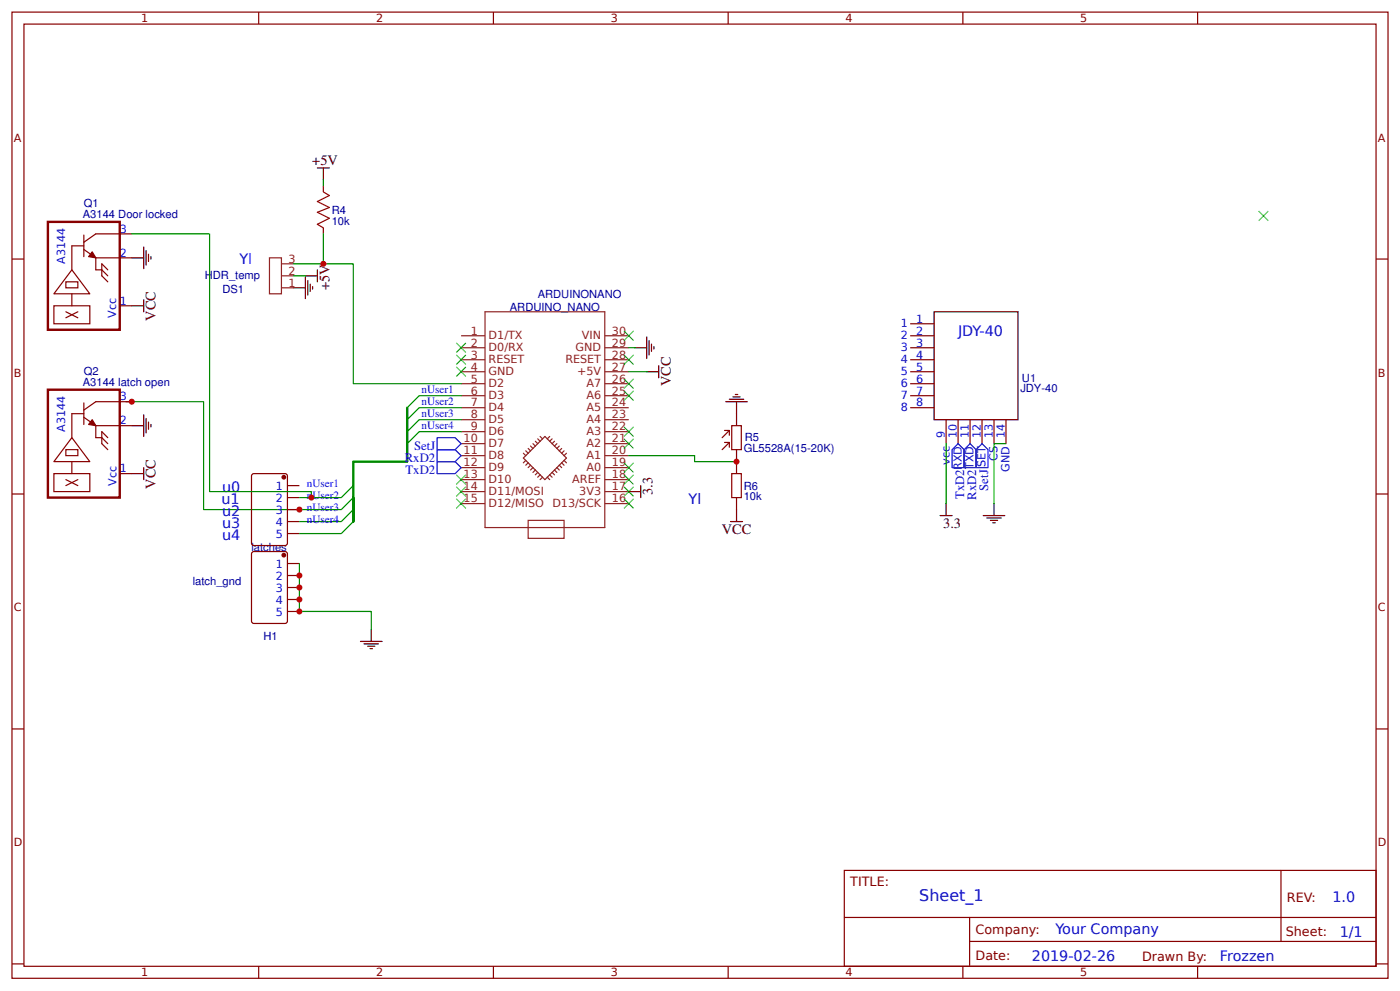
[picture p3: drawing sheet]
<svg xmlns="http://www.w3.org/2000/svg" width="309mm" height="219mm" viewBox="0 0 309 219" stroke-linecap="round" stroke-linejoin="round" font-family="sans-serif">
<g fill="none" stroke="#800" stroke-width=".26">
<path d="M2.6 2.7h304.1v213.2h-304.1zM5.3 5.3h298.7v208h-298.7zM57.1 2.7v2.6M109 2.7v2.6M160.9 2.7v2.6M212.7 2.7v2.6M264.6 2.7v2.6M2.6 57.2h2.7M15.9 59.6l3.9 5.2h-7.9zM18.5 55.1l2.7 1.8M18.5 51.9v4.7M18.5 54.3h-2.6v5.3"/>
<path d="M21.2 56.9h7.9M21.2 56.9v2.7h1.3l1.3 1.3M23.8 59.6l-1.3-1.4v2.7l1.3 1.3M29.1 51.6h-7.9l-2.7 1.9M71.4 41v1.4M71.4 50.3v1.3M304 57.2h2.7M11.9 67.5h7.9v4h-7.9zM14.6 62.2h2.6v1.3h-2.6zM14.6 68.8l2.6 1.3M15.9 64.8v2.7M17.2 68.8l-2.6 1.3"/>
<path d="M26.5 67.5h2.6M201.1 71.5h5.3M201.1 74.1h5.3M201.1 76.8h5.3M201.1 79.4h5.3M14.6 99.2h2.6v1.4h-2.6zM15.9 96.6l3.9 5.3h-7.9zM18.5 88.9v4.8M18.5 91.3h-2.6v5.3M18.5 92.1l2.7 1.9M21.2 94v2.6h1.3l1.3 1.3M21.2 94h7.9"/>
<path d="M23.8 96.6l-1.3-1.3v2.6l1.3 1.3M29.1 88.7h-7.9l-2.7 1.8M160.1 95h1v1.1M160.1 97.7h1v1M161.1 95l-1.6 1.6M161.1 97.7l-1.6 1.5M161.7 94h2.1v5.2h-2.1zM201.1 82h5.3M201.1 84.7h5.3M201.1 87.3h5.3M201.1 90h5.3M209 92.6v5.3"/>
<path d="M211.7 92.6v5.3M214.3 92.6v5.3M217 92.6v5.3M219.6 92.6v5.3M222.2 92.6v5.3M2.6 109h2.7M11.9 104.5h7.9v4h-7.9zM14.6 105.9l2.6 1.3M15.9 101.9v2.6M17.2 105.9l-2.6 1.3M26.5 104.5h2.6M55.6 104.8l.5-.3h6.9l.4 .3 .1 15.1-.3 .4-7.1 .1-.5-.3z"/>
<path d="M63.5 107.2h2.6M63.5 109.8h2.6M63.5 112.5h2.6M63.5 115.1h2.6M63.5 117.8h2.6M162.7 101.9v2.6M162.7 109.8v2.7M304 109h2.7M55.8 121.8l7.2-.1 .4 .3 .1 15.1-.3 .4-7.1 .1-.5-.3v-15zM63.5 124.4h2.6M63.5 127h2.6M63.5 129.7h2.6"/>
<path d="M63.5 132.3h2.6M63.5 135h2.6M2.6 160.9h2.7M304 160.9h2.7M186.5 192.1h117.5v21.2h-117.5zM283 192.1v15.7M2.6 212.8h2.7M57.1 213.3v2.6M109 213.3v2.6M160.9 213.3v2.6M186.6 202.5h117.3M212.7 213.3v2.6"/>
<path d="M214.2 207.8h89.7M214.2 202.5v10.6M264.6 213.3v2.6M304 212.8h2.7"/>
</g>
<g fill="none" stroke="#8d2323" stroke-width=".26">
<path d="M59.5 56.9h2.7v7.9h-2.7zM62.2 58.2h2.6M62.2 63.5h2.6M62.2 60.9h2.6M101.9 79.4h5.3M101.9 76.8h5.3M101.9 74.1h5.3M107.2 68.8h26.4v47.6h-26.4zM133.6 79.4h5.3M133.6 76.8h5.3M133.6 74.1h5.3M101.9 97.9h5.3"/>
<path d="M101.9 95.3h5.3M101.9 92.6h5.3M101.9 90h5.3M101.9 87.3h5.3M101.9 84.7h5.3M101.9 82h5.3M116.2 99.5l.5 .5M116.7 99l.5 .5M117.2 98.5l.5 .5M117.7 97.9l.6 .6M118.3 97.4l.5 .5M118.8 96.9l.5 .5"/>
<path d="M119.3 96.3l.6 .6M121.4 96.3l-.5 .6M122 96.9l-.6 .5M122.5 97.4l-.5 .5M123 97.9l-.5 .6M123.6 98.5l-.6 .5M124.1 99l-.5 .5M124.6 99.5l-.5 .5M133.6 97.9h5.3M133.6 95.3h5.3M133.6 92.6h5.3M133.6 90h5.3"/>
<path d="M133.6 87.3h5.3M133.6 84.7h5.3M133.6 82h5.3M101.9 108.5h5.3M101.9 105.9h5.3M101.9 103.2h5.3M101.9 100.6h5.3M101.9 111.2h5.3M115.6 101.1l4.8-4.8 4.7 4.8-4.7 4.8zM115.6 100l.6 .6M116.2 101.6l-.6 .6M116.7 114.9h7.9v3.9h-7.9z"/>
<path d="M116.7 102.2l-.5 .5M117.2 102.7l-.5 .5M117.7 103.2l-.5 .5M118.3 103.7l-.6 .6M118.8 104.3l-.5 .5M119.3 104.8l-.5 .5M119.9 105.3l-.6 .6M120.9 105.3l.5 .6M121.4 104.8l.6 .5M122 104.3l.5 .5M122.5 103.7l.5 .6M123 103.2l.6 .5"/>
<path d="M123.6 102.7l.5 .5M124.1 102.2l.5 .5M124.6 101.6l.5 .6M125.1 100l-.5 .6M133.6 108.5h5.3M133.6 105.9h5.3M133.6 103.2h5.3M133.6 100.6h5.3M133.6 111.2h5.3"/>
</g>
<g fill="#000" stroke="#3c3" stroke-width=".26">
<path d="M278.1 46.6l2.1 2.1zM278.1 48.7l2.1-2.1z"/>
<path d="M100.8 78.3l2.1 2.2zM102.9 78.3l-2.1 2.2z"/>
<path d="M100.8 75.7l2.1 2.1zM102.9 75.7l-2.1 2.1z"/>
<path d="M137.8 78.3l2.2 2.2zM140 78.3l-2.2 2.2z"/>
<path d="M137.8 73.1l2.2 2.1zM140 73.1l-2.2 2.1z"/>
<path d="M100.8 81l2.1 2.1zM102.9 81l-2.1 2.1z"/>
<path d="M137.8 96.9l2.2 2.1zM140 96.9l-2.2 2.1z"/>
<path d="M137.8 94.2l2.2 2.1zM140 94.2l-2.2 2.1z"/>
<path d="M137.8 86.3l2.2 2.1zM140 86.3l-2.2 2.1z"/>
<path d="M137.8 83.6l2.2 2.2zM140 83.6l-2.2 2.2z"/>
<path d="M100.8 107.4l2.1 2.2zM102.9 107.4l-2.1 2.2z"/>
<path d="M100.8 110.1l2.1 2.1zM102.9 110.1l-2.1 2.1z"/>
<path d="M100.8 104.8l2.1 2.1zM102.9 104.8l-2.1 2.1z"/>
<path d="M137.8 110.1l2.2 2.1zM140 110.1l-2.2 2.1z"/>
<path d="M137.8 107.4l2.2 2.2zM140 107.4l-2.2 2.2z"/>
<path d="M137.8 104.8l2.2 2.1zM140 104.8l-2.2 2.1z"/>
<path d="M137.8 102.2l2.2 2.1zM140 102.2l-2.2 2.1z"/>
</g>
<g fill="none" stroke="#000" stroke-width=".26">
<path d="M70.1 37.1h2.7M71.4 37.1v2.6M29.1 56.9h2.6M31.7 54.5v4.8M32.3 55.3v3.2M32.8 56.1v1.6M33.3 56.6v.6M70.1 59.6v2.6M29.1 67.5h2.6M31.7 66.2v2.6M64.8 63.5h2.7M67.5 60.9h2.6"/>
<path d="M67.5 61.1v4.8M68 61.9v3.2M68.5 62.7v1.6M69.1 63.3v.5M140.2 76.8h2.7M142.9 74.4v4.7M143.4 75.2v3.1M143.9 76v1.5M144.5 76.5v.5M206.4 68.8h18.5v23.8h-18.5zM29.1 94h2.6M31.7 91.6v4.7"/>
<path d="M32.3 92.4v3.1M32.8 93.2v1.5M33.3 93.7v.5M142.9 82h2.6M145.5 80.7v2.7M160.3 88.7h4.8M161.1 88.1h3.2M161.9 87.6h1.6M162.5 87.1h.5M162.7 88.7v5.3M162.7 99.2v2.7M29.1 104.5h2.6"/>
<path d="M31.7 103.2v2.7M138.9 108.5h2.7M141.6 107.2v2.6M161.4 115.1h2.6M162.7 112.5v2.6M207.7 113.8h2.6M209 111.2v2.6M217.2 113.8h4.8M218 114.3h3.2M218.8 114.9h1.6M219.3 115.4h.6M219.6 111.2v2.6"/>
<path d="M82 138.9v2.7M79.6 141.6h4.8M80.4 142.1h3.2M81.2 142.6h1.6M81.8 143.2h.5"/>
</g>
<g fill="none" stroke="#080" stroke-width=".26">
<path d="M71.4 39.7v1.3M29.1 51.6h17.2v56.9h22.5v1.3M64.8 58.2h13.3v26.5h23.8M71.4 51.6v6.6M64.8 60.9h2.7M138.9 76.8h1.3M27.8 88.7h17.2v23.8h30.4M92.6 87.3h9.3M92.6 90h9.3M92.6 95.3h9.3M92.6 92.6h9.3M138.9 82h4"/>
<path d="M209 97.9v13.3M222.2 97.9h-2.6v13.3M66.1 109.8h9.3M66.1 115.1h9.3M66.1 117.8h9.3M138.9 100.6h14.6v1.3h9.2M66.1 124.4v10.6h15.9v3.9"/>
</g>
<path d="M71.4 42.4l1.4 .8-2.7 1.3 2.7 1.3-2.7 1.1 2.7 1.3-2.7 1.3 1.3 .8M161.7 104.5h2.1v5.3h-2.1z" fill="none" stroke="#a00000" stroke-width=".26"/>
<path d="M90 90v11.9h-11.9v13.2v-5.3" fill="none" stroke="#080" stroke-width=".53"/>
<path d="M90 90l2.6-2.7zM90 92.6l2.6-2.6zM92.6 92.6l-2.6 2.7zM90 97.9l2.6-2.6zM75.4 109.8l2.7-2.6zM75.4 112.5l2.7-2.7zM75.4 115.1l2.7-2.6zM78.1 115.1l-2.7 2.7z" fill="#000" stroke="#080" stroke-width=".26"/>
<g fill="#800" stroke="#800" stroke-width=".26">
<path d="M20.4 55.6l.8 1.3-1.6-.3z"/>
<path d="M20.4 92.6l.8 1.4-1.6-.3z"/>
<circle cx="62.7" cy="105.3" r=".4"/>
<circle cx="62.7" cy="122.5" r=".4"/>
</g>
<path d="M96.6 99.2h3.9l1.4 1.4-1.4 1.3h-3.9zM96.6 96.6h3.9l1.4 1.3-1.4 1.3h-3.9zM211.7 97.9l1.3 1.3v4h-2.7v-4zM214.3 97.9l1.3 1.3v4h-2.6v-4zM217 97.9l1.3 1.3v4h-2.7v-4zM96.6 101.9h3.9l1.4 1.3-1.4 1.3h-3.9z" fill="none" stroke="#00f" stroke-width=".26"/>
<path d="M10.6 49h15.9v23.8h-15.9zM10.6 86h15.9v23.8h-15.9z" fill="none" stroke="#800" stroke-width=".53"/>
<g fill="#c00">
<circle cx="68.8" cy="109.8" r=".66"/>
<circle cx="71.4" cy="58.2" r=".66"/>
<circle cx="66.1" cy="127" r=".66"/>
<circle cx="66.1" cy="129.7" r=".66"/>
<circle cx="66.1" cy="132.3" r=".66"/>
<circle cx="66.1" cy="135" r=".66"/>
<circle cx="162.7" cy="101.9" r=".66"/>
<circle cx="66.1" cy="112.5" r=".66"/>
<circle cx="29.1" cy="88.7" r=".66"/>
</g>
<text font-size="3.5" fill="#00f" x="203.1" y="198.9">Sheet_1</text>
<g font-size="3.2">
<text x="69" y="36.5">+5V</text>
<text x="72.8" y="64.1" transform="rotate(-90 72.8 64.1)">+5V</text>
<text x="34.4" y="70.8" transform="rotate(-90 34.4 70.8)">VCC</text>
<text x="148.2" y="85.3" transform="rotate(-90 148.2 85.3)">VCC</text>
<text x="34.4" y="107.9" transform="rotate(-90 34.4 107.9)">VCC</text>
<text x="144.2" y="109.3" transform="rotate(-90 144.2 109.3)">3.3</text>
<text x="159.5" y="117.8">VCC</text>
<text x="208.4" y="116.4">3.3</text>
</g>
<g font-size="3.2" fill="#00f">
<text x="52.9" y="58.2">Yl</text>
<text x="211.7" y="74.1">JDY-40</text>
<text x="48.9" y="111.2">u1</text>
<text x="49" y="114">u2</text>
<text x="49.1" y="108.6">u0</text>
<text x="152.1" y="111.2">Yl</text>
<text x="49" y="116.6">u3</text>
<text x="49" y="119.3">u4</text>
<text x="294.4" y="199.1">1.0</text>
<text x="233.2" y="206.2">Your Company</text>
<text x="296" y="206.8">1/1</text>
<text x="228" y="212.1">2019-02-26</text>
<text x="269.5" y="212">Frozzen</text>
</g>
<g font-size="2.8" fill="#00f">
<text x="89.4" y="101.9">RxD2</text>
<text x="91.5" y="99.2">SetJ</text>
<text x="89.6" y="104.5">TxD2</text>
<text x="213" y="110.2" transform="rotate(-90 213 110.2)">TxD2</text>
<text x="215.6" y="110.4" transform="rotate(-90 215.6 110.4)">RxD2</text>
<text x="218.3" y="108.3" transform="rotate(-90 218.3 108.3)">SetJ</text>
</g>
<g font-size="2.8" fill="#800">
<text x="187.9" y="195.6">TITLE:</text>
<text x="284.3" y="199.1">REV:</text>
<text x="215.5" y="206.2">Company:</text>
<text x="284.1" y="206.7">Sheet:</text>
<text x="215.5" y="212">Date:</text>
<text x="252.3" y="212">Drawn By:</text>
</g>
<g font-size="2.5" fill="#800">
<text x="31.2" y="4.9">1</text>
<text x="83.1" y="4.9">2</text>
<text x="134.9" y="4.9">3</text>
<text x="186.8" y="4.9">4</text>
<text x="238.7" y="4.9">5</text>
<text x="3" y="31.2">A</text>
<text x="304.4" y="31.2">A</text>
<text x="3" y="83.1">B</text>
<text x="304.4" y="83.1">B</text>
<text x="3" y="135">C</text>
<text x="304.4" y="135">C</text>
<text x="3" y="186.8">D</text>
<text x="304.4" y="186.8">D</text>
<text x="31.2" y="215.5">1</text>
<text x="83.1" y="215.5">2</text>
<text x="134.9" y="215.5">3</text>
<text x="186.8" y="215.5">4</text>
<text x="238.7" y="215.5">5</text>
</g>
<g font-size="2.5" fill="#000080">
<text x="18.5" y="45.8">Q1</text>
<text x="73.3" y="47.2">R4</text>
<text x="18.3" y="48.2">A3144 Door locked</text>
<text x="73.3" y="49.6">10k</text>
<text x="45.2" y="61.7">HDR_temp</text>
<text x="49.1" y="64.7">DS1</text>
<text x="118.8" y="65.8">ARDUINONANO</text>
<text x="112.6" y="68.7">ARDUINO_NANO</text>
<text x="18.5" y="82.8">Q2</text>
<text x="18.3" y="85.2">A3144 latch open</text>
<text x="225.4" y="86.5">JDY-40</text>
<text x="225.8" y="84.3">U1</text>
<text x="164.3" y="99.8">GL5528A(15-20K)</text>
<text x="164.6" y="97.4">R5</text>
<text x="164.3" y="110.4">10k</text>
<text x="164.3" y="108">R6</text>
<text x="55.6" y="121.6">latches</text>
<text x="42.6" y="129.1">latch_gnd</text>
<text x="58.2" y="141.2">H1</text>
</g>
<g font-size="2.5" fill="#00f">
<text x="26.5" y="51.4">3</text>
<text x="14.4" y="58.2" transform="rotate(-90 14.4 58.2)">A3144</text>
<text x="26.5" y="56.6">2</text>
<text x="25.7" y="70.1" transform="rotate(-90 25.7 70.1)">Vcc</text>
<text x="26.5" y="67.2">1</text>
<text x="202.4" y="71.2">1</text>
<text x="199" y="72.3">1</text>
<text x="199" y="74.9">2</text>
<text x="199" y="77.5">3</text>
<text x="202.4" y="73.8">2</text>
<text x="202.4" y="76.5">3</text>
<text x="199" y="80.2">4</text>
<text x="199" y="82.8">5</text>
<text x="202.4" y="79.1">4</text>
<text x="202.4" y="81.8">5</text>
<text x="26.5" y="88.4">3</text>
<text x="93.1" y="89.3">nUser2</text>
<text x="93.1" y="86.7">nUser1</text>
<text x="199" y="85.5">6</text>
<text x="199" y="88.1">7</text>
<text x="202.4" y="84.4">6</text>
<text x="202.4" y="87.1">7</text>
<text x="202.4" y="89.7">8</text>
<text x="14.4" y="95.3" transform="rotate(-90 14.4 95.3)">A3144</text>
<text x="26.5" y="93.7">2</text>
<text x="93.1" y="92">nUser3</text>
<text x="93.1" y="94.6">nUser4</text>
<text x="199" y="90.8">8</text>
<text x="208.8" y="96.6" transform="rotate(-90 208.8 96.6)">9</text>
<text x="211.4" y="96.6" transform="rotate(-90 211.4 96.6)">10</text>
<text x="214" y="96.6" transform="rotate(-90 214 96.6)">11</text>
<text x="216.7" y="96.6" transform="rotate(-90 216.7 96.6)">12</text>
<text x="219.3" y="96.6" transform="rotate(-90 219.3 96.6)">13</text>
<text x="220.4" y="101.7" transform="rotate(-90 220.4 101.7)">CS</text>
<text x="222" y="96.6" transform="rotate(-90 222 96.6)">14</text>
<text x="25.7" y="107.2" transform="rotate(-90 25.7 107.2)">Vcc</text>
<text x="26.5" y="104.3">1</text>
<text x="67.8" y="107.5">nUser1</text>
<text x="209.8" y="102.6" transform="rotate(-90 209.8 102.6)">vcc</text>
<text x="212.5" y="103.8" transform="rotate(-90 212.5 103.8)">RXD</text>
<text x="215.1" y="103.6" transform="rotate(-90 215.1 103.6)">TXD</text>
<text x="217.8" y="103.1" transform="rotate(-90 217.8 103.1)">SET</text>
<text x="223" y="104.1" transform="rotate(-90 223 104.1)">GND</text>
<text x="60.9" y="108.2">1</text>
<text x="60.9" y="110.9">2</text>
<text x="60.9" y="113.5">3</text>
<text x="67.8" y="110.2">nUser2</text>
<text x="67.8" y="112.8">nUser3</text>
<text x="60.9" y="116.2">4</text>
<text x="60.9" y="118.8">5</text>
<text x="67.8" y="115.4">nUser4</text>
<text x="60.9" y="125.4">1</text>
<text x="60.9" y="128.1">2</text>
<text x="60.9" y="130.7">3</text>
<text x="60.9" y="133.4">4</text>
<text x="60.9" y="136">5</text>
</g>
<g font-size="2.5" fill="#8d2323">
<text x="63.8" y="58">3</text>
<text x="63.8" y="63.3">1</text>
<text x="63.8" y="60.6">2</text>
<text x="104" y="76.5">2</text>
<text x="104" y="73.8">1</text>
<text x="107.9" y="77.5">D0/RX</text>
<text x="107.9" y="74.9">D1/TX</text>
<text x="127.2" y="77.5">GND</text>
<text x="128.6" y="74.9">VIN</text>
<text x="135.2" y="73.8">30</text>
<text x="135.2" y="76.5">29</text>
<text x="104" y="81.8">4</text>
<text x="104" y="79.1">3</text>
<text x="107.9" y="82.8">GND</text>
<text x="107.9" y="80.2">RESET</text>
<text x="124.9" y="80.2">RESET</text>
<text x="127.5" y="82.8">+5V</text>
<text x="135.2" y="79.1">28</text>
<text x="135.2" y="81.8">27</text>
<text x="104" y="89.7">7</text>
<text x="104" y="87.1">6</text>
<text x="104" y="84.4">5</text>
<text x="107.9" y="88.1">D3</text>
<text x="107.9" y="85.5">D2</text>
<text x="129.6" y="85.5">A7</text>
<text x="129.6" y="88.1">A6</text>
<text x="135.2" y="84.4">26</text>
<text x="135.2" y="87.1">25</text>
<text x="135.2" y="89.7">24</text>
<text x="104" y="95">9</text>
<text x="104" y="92.4">8</text>
<text x="107.9" y="93.4">D5</text>
<text x="107.9" y="90.8">D4</text>
<text x="129.6" y="90.8">A5</text>
<text x="129.6" y="93.4">A4</text>
<text x="135.2" y="92.4">23</text>
<text x="135.2" y="95">22</text>
<text x="102.4" y="100.3">11</text>
<text x="102.4" y="97.7">10</text>
<text x="107.9" y="101.4">D8</text>
<text x="107.9" y="98.7">D7</text>
<text x="107.9" y="96.1">D6</text>
<text x="129.6" y="96.1">A3</text>
<text x="129.6" y="98.7">A2</text>
<text x="129.6" y="101.4">A1</text>
<text x="135.2" y="97.7">21</text>
<text x="135.2" y="100.3">20</text>
<text x="102.4" y="105.6">13</text>
<text x="102.4" y="102.9">12</text>
<text x="107.9" y="106.7">D10</text>
<text x="107.9" y="104">D9</text>
<text x="126.4" y="106.7">AREF</text>
<text x="129.6" y="104">A0</text>
<text x="135.2" y="102.9">19</text>
<text x="135.2" y="105.6">18</text>
<text x="102.4" y="108.2">14</text>
<text x="102.4" y="110.9">15</text>
<text x="107.9" y="109.3">D11/MOSI</text>
<text x="107.9" y="111.9">D12/MISO</text>
<text x="122" y="111.9">D13/SCK</text>
<text x="128" y="109.3">3V3</text>
<text x="135.2" y="108.2">17</text>
<text x="135.2" y="110.9">16</text>
</g>
</svg>
